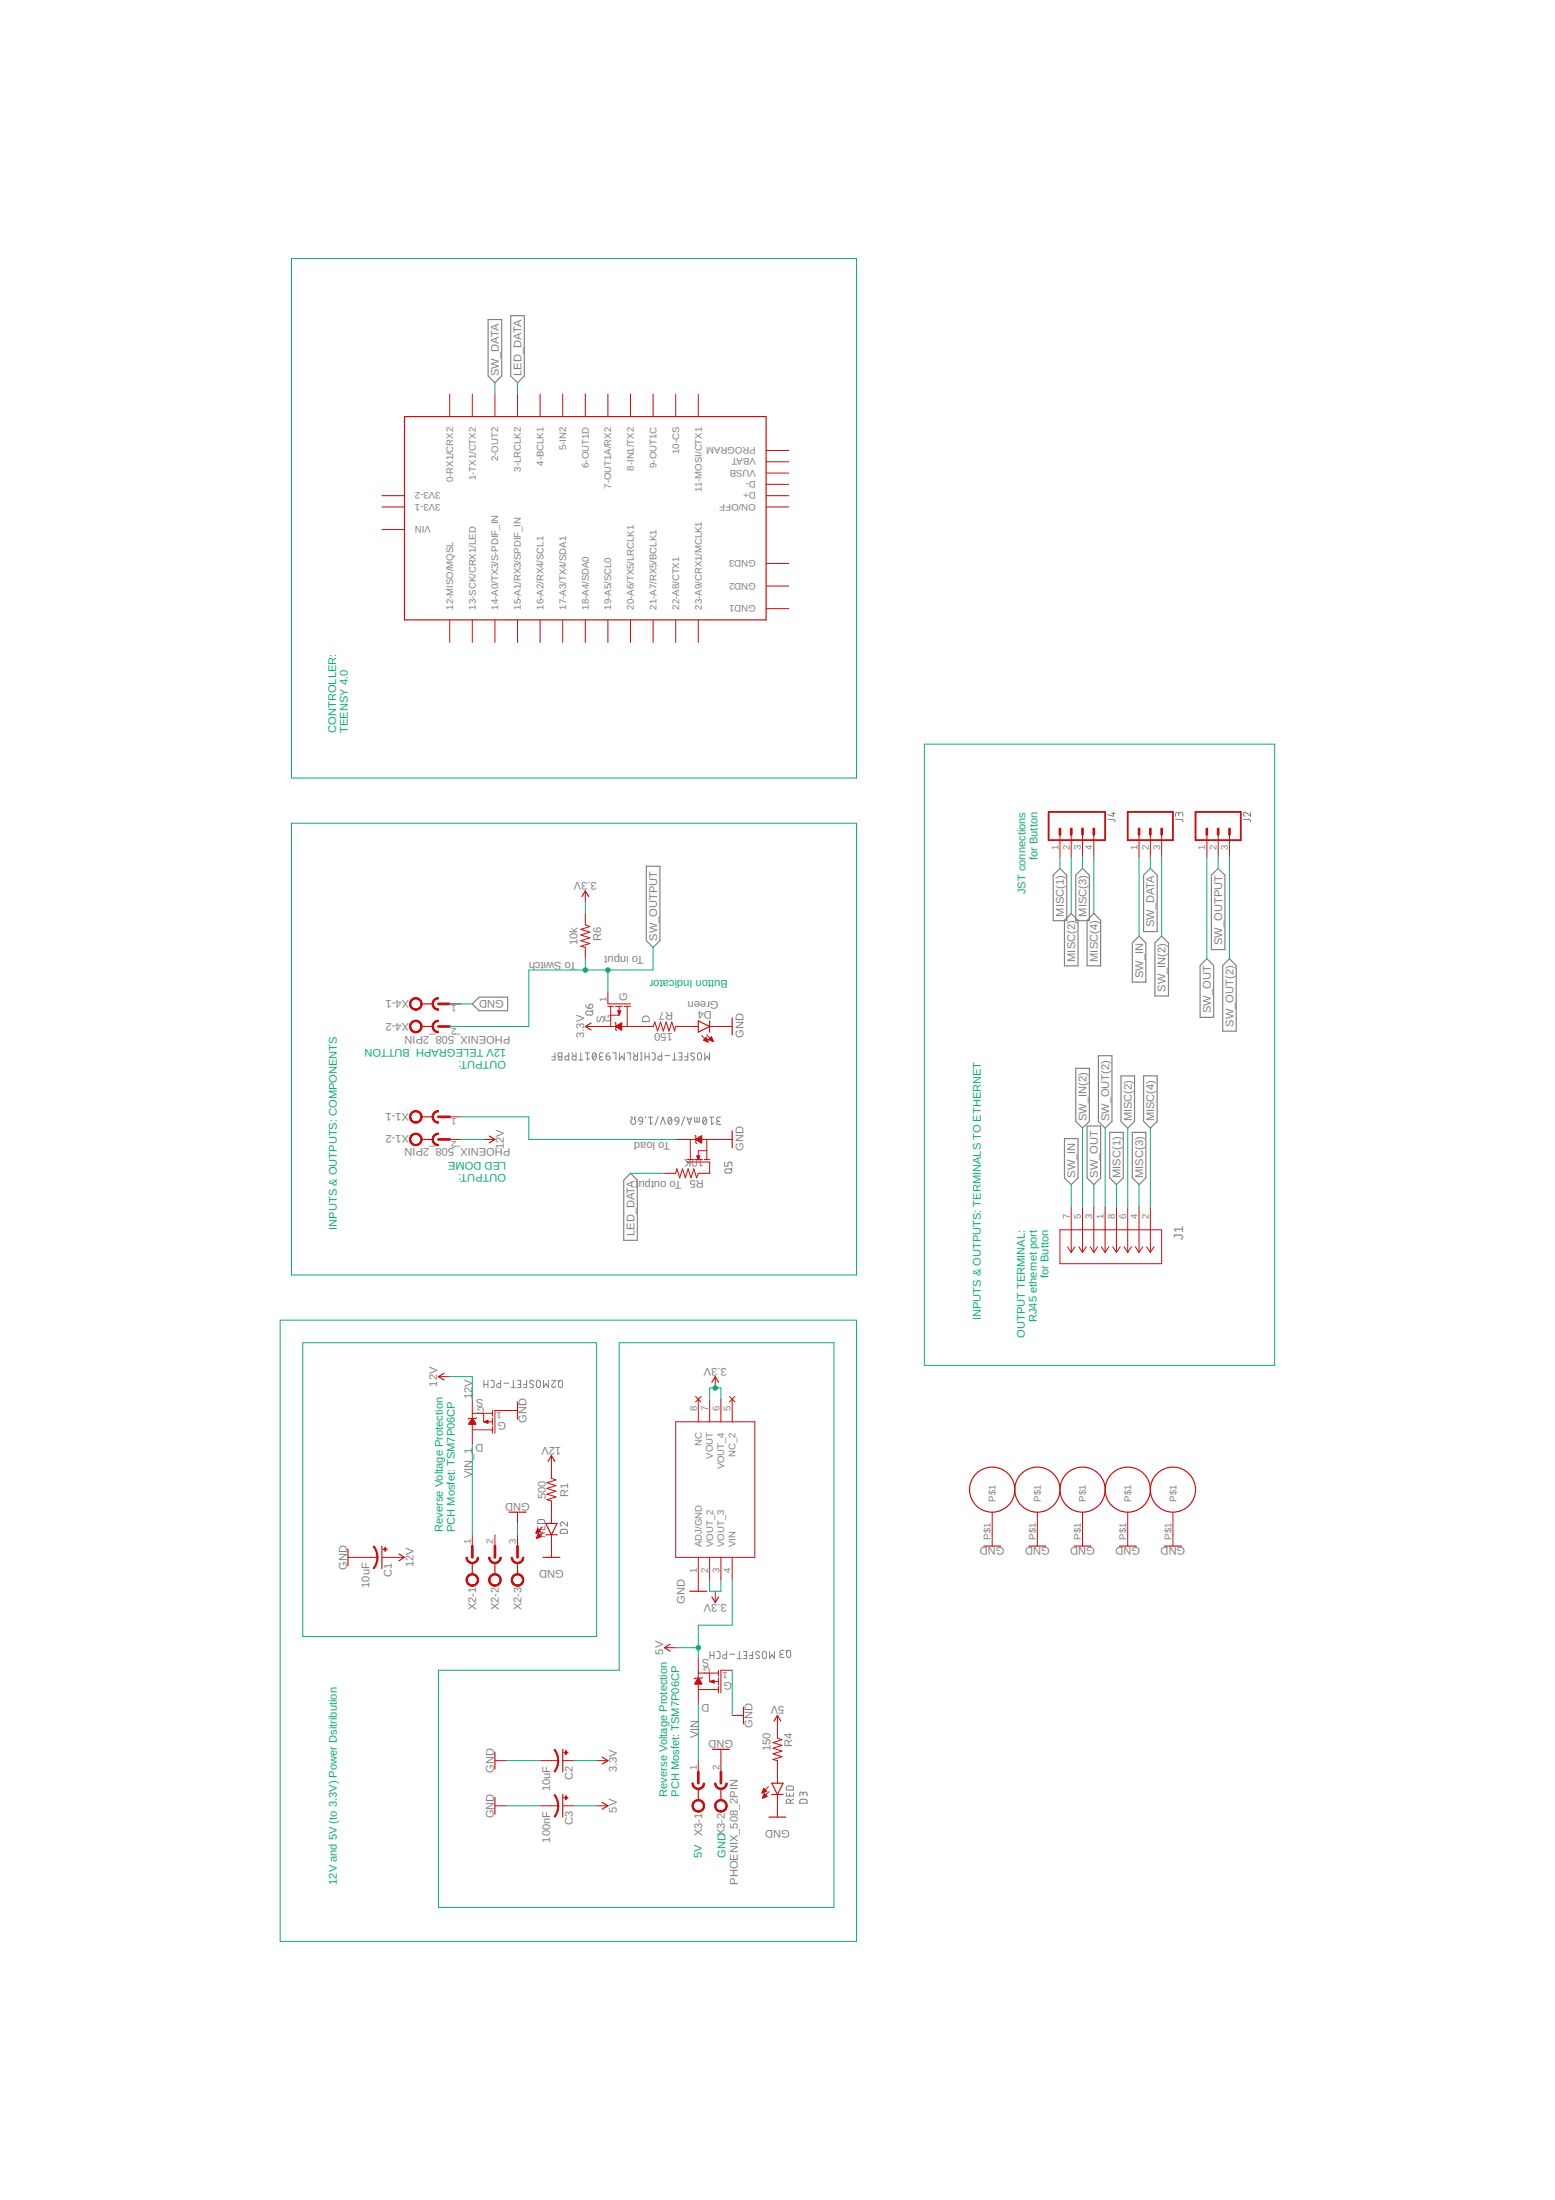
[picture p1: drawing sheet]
<svg xmlns="http://www.w3.org/2000/svg" width="594mm" height="841mm" viewBox="0 0 594 841" stroke-linecap="round" stroke-linejoin="round" font-family="sans-serif">
<g fill="none" stroke="#808080" stroke-width=".38">
<path d="M423.2 313.2l2.4 .1 .4 .9M424.8 311h1.2M425.4 310.5v1.5l-2.2-.6M449.1 313.2l2.4 .1 .4 .9M450.3 311.3a.77 .77 0 0 1 .8-.8 .77 .77 0 0 1 .8 .8v.7M450.3 311.7v-.6a.61 .61 0 0 0-.6-.6 .61 .61 0 0 0-.6 .6v.9M475 313.2l2.4 .1 .4 .9M477.8 310.5v1.5l-1.6-1.3a.76 .76 0 0 0-1.2 .3 .76 .76 0 0 0 .6 1M223.8 384.2l.4 1 .8 .2M223.9 386.8l.6-.3h1.2a.77 .77 0 0 1 .8 .8 .77 .77 0 0 1-.8 .7l-1.6-.1-.3-.4zM225.1 384.2a.79 .79 0 0 1 1.3 .1 .79 .79 0 0 1-.7 1.1h-.7zM226.5 386.2l-.6 .6"/>
<path d="M210.8 404h1.2M212 402.5v2.7h-1.2M213.3 402.8l.3-.3h1.1v2.7h-.8a.61 .61 0 0 1-.6-.6 .61 .61 0 0 1 .6-.6l-.6-.3zM213.9 404h.8M217.3 402.5v2.7h-.8a.76 .76 0 0 1-.7-.7 .76 .76 0 0 1 .7-.8h.8M218.5 402.5l.6 1.2M220.1 402.5v2.7h-.8a.76 .76 0 0 1-.8-.7 .76 .76 0 0 1 .8-.8h.8M221.1 405.2h1.6M221.9 402.5v2.7M223.6 402.5h1.5M224.4 402.5v2.7l.7-.6M226.6 402.7a.75 .75 0 0 1 .9-.1 .75 .75 0 0 1 .3 .9 1.03 1.03 0 0 1 0 1.2 1.03 1.03 0 0 1-1.1 .4 2.09 2.09 0 0 1-.1-2.4z"/>
<path d="M227.6 403.1l-1.2 1.5M230.1 404h-.6a.61 .61 0 0 0-.6 .6 .61 .61 0 0 0 .6 .6h.9M230.4 402.5h-.7a.76 .76 0 0 0-.8 .7 .76 .76 0 0 0 .8 .8M231.6 403.7h.9a.77 .77 0 0 1 .6 .9 .77 .77 0 0 1-.8 .6 .77 .77 0 0 1-.7-.7zM232.8 402.5l-.8 .2-.4 1M234.1 402.5h1.2v2.7M236.6 402.5v2.7l1-1.5 .9 1.5v-2.7M239.6 402.5h1.2v2.7M242 402.5l.6 1.2M243.5 402.5v2.7h-.7a.76 .76 0 0 1-.8-.7 .76 .76 0 0 1 .8-.8h.7M244.7 405.2h.6M244.7 402.5h.6"/>
<path d="M245 402.5v2.7M246.4 404h1.6M246.4 402.5v2.7M248 402.5v2.7M249.1 402.5h.8l.4 .6-.1 1.9-1.1 .2M252.8 402.5v2.7h-.7a.76 .76 0 0 1-.8-.7 .76 .76 0 0 1 .8-.8h.7M254.1 403.5h1.8M256.9 405.2h1.5M257.7 402.5v2.7M259.2 402.5h1.3v2.7h-1.3M259.5 404h1M261.5 404h1.3"/>
<path d="M262.8 402.5v2.7h-1.3M265.4 402.9a.75 .75 0 0 0-1.1-.5 .75 .75 0 0 0-.1 1.2l.8 .5a.69 .69 0 0 1 .1 1.1 .69 .69 0 0 1-1-.2M266.6 402.8a.75 .75 0 0 1 .9-.3 .75 .75 0 0 1 .5 .7v1.3a.76 .76 0 0 1-.8 .7 .76 .76 0 0 1-.7-.7zM269.2 402.5v2.7l1-1.5 .9 1.5v-2.7M241 427.1h.5v.8a1.05 1.05 0 0 0-.4 1.6 1.05 1.05 0 0 0 1.7 0 1.05 1.05 0 0 0-.4-1.6v-.8h.5M244.2 427.4a.76 .76 0 0 1 .8-.3 .76 .76 0 0 1 .5 .8v.7h-.9a.73 .73 0 0 1-.6-.4 .73 .73 0 0 1 .2-.8zM245.5 428.6l-.2 .8-1 .5M246.5 427.1l.2 .1zM247.7 427.1h1.6M248.5 427.1v2.8l.8-.7M251.5 426.8l-1.2 3.3M252.3 429.9l1-2.8 .9 2.8"/>
<path d="M255.5 427.3a.73 .73 0 0 1 .9-.1 .73 .73 0 0 1 .3 .9 1.18 1.18 0 0 1-.9 1.7 1.95 1.95 0 0 1-.3-2.5zM256.5 427.7l-1.2 1.5M258 427.4a.77 .77 0 0 1 .8-.3 .77 .77 0 0 1 .6 .8v.7h-1a.75 .75 0 0 1-.4-1.2zM259.4 428.6l-.3 .8-1 .5M261.6 426.8l-1.2 3.3M262.4 427.1l1 2.8 .9-2.8M262.7 427.8h1.4M265.4 427.1v1.5l.4 .3h1.4v-1.8M266.3 427.1v1.8M268.8 427.3a.74 .74 0 0 1 .9-.1 .74 .74 0 0 1 .3 .9 1.2 1.2 0 0 1-1 1.7 1.98 1.98 0 0 1-.2-2.5zM269.8 427.7l-1.2 1.5M271.1 427.1h1.5"/>
<path d="M271.9 427.1v2.8l.7-.7M275 428.6h-.6a.61 .61 0 0 0-.6 .6 .61 .61 0 0 0 .6 .7h.9M275.3 427.1h-.8a.77 .77 0 0 0-.7 .8 .77 .77 0 0 0 .7 .7M276.9 444.3v1.5h1.2v-.9a.78 .78 0 0 1 .7-.6 .78 .78 0 0 1 .8 .6v.9M277 447.2l.6-.3h1.2a.77 .77 0 0 1 .8 .7 .77 .77 0 0 1-.8 .8l-1.6-.1-.3-.4zM279.6 446.6l-.6 .6M184.9 529.2h1.5M184.9 527.7v2.8M186.4 527.7v2.8M187.5 527.7l1 .1 .2 .5-.1 1.9-1.1 .3M191.3 527.7v2.8h-.8a.77 .77 0 0 1-.8-.8 .77 .77 0 0 1 .8-.8h.8M192.5 528.8h1.9"/>
<path d="M195.3 530.5h1.6M196.1 527.7v2.8M197.7 527.7h1.2v2.8h-1.2M198 529.2h.9M200 529.2h1.2M201.2 527.7v2.8h-1.2M203.9 528.1a.75 .75 0 0 0-1.1-.4 .75 .75 0 0 0-.2 1.1l.9 .5a.7 .7 0 0 1 .1 1.1 .7 .7 0 0 1-1.1-.2M205 528a.77 .77 0 0 1 .9-.3 .77 .77 0 0 1 .5 .7v1.3a.76 .76 0 0 1-.7 .8 .76 .76 0 0 1-.8-.8zM207.7 527.7v2.8l.9-1.6 .9 1.6v-2.8M210.8 527.7h1.5l-1.3 1.5a.75 .75 0 0 0 .3 1.2 .75 .75 0 0 0 1-.6M213.1 527.7l.6 .6M213.6 528a.76 .76 0 0 1 .8-.3 .76 .76 0 0 1 .5 .7v1.3a.76 .76 0 0 1-.7 .8 .76 .76 0 0 1-.8-.8z"/>
<path d="M205.4 583.5v1.2h2.8v-1.2M205.5 581.2l.7-.3h1.4l.5 .5 .1 1h-2.8zM206.6 583.8v.9M206.9 587.4v-.7a.76 .76 0 0 0-.7-.8 .76 .76 0 0 0-.8 .8v.7h2.8M208.2 585.9l-1.3 .6M214.2 584.9l.4-.3h1.7l.4 .6 .1 .9h-2.8zM216.8 581.9v1.5l-1.5-1.3a.76 .76 0 0 0-1.2 .2 .76 .76 0 0 0 .6 1.1M271.2 632.8h1.6M271.2 631.3v2.8M272.8 631.3v2.8M273.9 631.3h.8l.4 .6v1.7l-.4 .4-.8 .1M277.6 631.3v2.8h-.8a.76 .76 0 0 1-.7-.8 .76 .76 0 0 1 .7-.8h.8"/>
<path d="M278.9 632.4h1.8M281.7 634.1h1.5M282.4 631.3v2.8M284 631.3h1.3v2.8h-1.3M284.3 632.8h1M286.3 632.8h1.2M287.5 631.3v2.8h-1.2M290.2 631.7a.75 .75 0 0 0-1.1-.4 .75 .75 0 0 0-.1 1.2l.8 .4a.69 .69 0 0 1 .1 1.1 .69 .69 0 0 1-1.1-.2M291.4 631.6a.78 .78 0 0 1 .9-.2 .78 .78 0 0 1 .5 .7v1.2a.77 .77 0 0 1-.8 .8 .77 .77 0 0 1-.7-.8zM294 631.3v2.8l.9-1.6 1 1.6v-2.8M299.1 632.4h-.6a.61 .61 0 0 0-.6 .6 .61 .61 0 0 0 .6 .6h1M299.5 630.9h-.8a.77 .77 0 0 0-.8 .7 .77 .77 0 0 0 .8 .8"/>
<path d="M300.2 630.9l.6 .6M300.8 631l.5-.1 .6 .3 .2 1.7a.77 .77 0 0 1-.8 .7 .77 .77 0 0 1-.8-.7l.1-1.5zM300.4 685.4v1.2h2.7v-1.2M300.5 683.1l.6-.3h1.5l.5 .5v1h-2.7zM301.6 685.7v.9M301.9 689.3v-.7a.77 .77 0 0 0-.8-.8 .77 .77 0 0 0-.7 .8v.7h2.7M303.1 687.8l-1.2 .6M305.7 688.1l.6-.3 1.7 .2 .3 1.3h-2.7zM306.8 685.8a.77 .77 0 0 1 .8-.7 .77 .77 0 0 1 .7 .7v.8M306.8 686.3v-.6a.61 .61 0 0 0-.6-.6 .61 .61 0 0 0-.6 .6v.9"/>
</g>
<g fill="none" stroke="#808080" stroke-width=".44">
<path d="M186.5 122.2h5.2v21.5l-2.6 2.6-2.6-2.6zM195.1 120.7h5.2v23l-2.6 2.6-2.6-2.6zM246.9 331.2h5.2v28.4l-2.6 2.6-2.6-2.6zM404.9 332l2.6 2.6v17.4h-5.1v-17.4zM413.6 332l2.6 2.6v17.4h-5.2v-17.4zM439.5 332l2.6 2.6v21.5h-5.2v-21.5zM465.4 332l2.6 2.6v28.4h-5.2v-28.4zM409.3 349.2l2.6 2.6v17.4h-5.2v-17.4zM417.9 349.2l2.6 2.6v17.4h-5.2v-17.4zM435.2 357.9l2.6 2.6v15h-5.2v-15zM443.8 357.9l2.6 2.6v20.2h-5.2v-20.2zM461.1 366.5l2.6 2.6v19.8h-5.2v-19.8z"/>
<path d="M469.7 366.5l2.6 2.6v25.1h-5.2v-25.1zM180.4 383.8l2.6-2.6h11v5.2h-11zM411 408.4h5.2v20.3l-2.6 2.6-2.6-2.6zM419.6 403.6h5.2v25.1l-2.6 2.6-2.6-2.6zM428.3 411.3h5.2v17.4l-2.7 2.6-2.5-2.6zM436.9 411.3h5.2v17.4l-2.6 2.6-2.6-2.6zM406.7 435.3h5.2v15l-2.6 2.6-2.6-2.6zM415.3 430.5h5.2v19.8l-2.6 2.6-2.6-2.6zM423.9 432.9h5.2v17.4l-2.6 2.6-2.6-2.6zM432.6 432.9h5.2v17.4l-2.6 2.6-2.6-2.6zM240.9 448.5l2.6 2.6v23.1h-5.2v-23.1z"/>
</g>
<g fill="none" stroke="#c90d0c" stroke-width=".38">
<path d="M171.8 150.6v8.7M180.4 150.6v8.7M189.1 150.6v8.7M197.7 150.6v8.7M206.4 150.6v8.7M215 150.6v8.7M223.6 150.6v8.7M232.2 150.6v8.7M240.9 150.6v8.7M249.5 150.6v8.7M258.1 150.6v8.7M266.8 150.6v8.7"/>
<path d="M292.7 172.2h8.6M292.7 176.5h8.6M145.9 193.8h8.6M145.9 189.5h8.6M292.7 193.8h8.6M292.7 189.5h8.6M292.7 185.2h8.6M292.7 180.8h8.6M145.9 202.4h8.6M292.7 215.4h8.6M171.8 237v8.6M180.4 237v8.6"/>
<path d="M189.1 237v8.6M197.7 237v8.6M206.4 237v8.6M215 237v8.6M223.6 237v8.6M232.2 237v8.6M240.9 237v8.6M249.5 237v8.6M258.1 237v8.6M266.8 237v8.6M292.7 232.7h8.6M292.7 224h8.6"/>
<path d="M404.9 319v8.7M409.3 319v8.7M413.6 319v8.7M417.9 319v8.7M435.2 319v8.7M439.5 319v8.7M443.8 319v8.7M461.1 319v8.7M465.4 319v8.7M469.7 319v8.7M223.6 340.6v4.3M223.6 349.2v4.3l1.7 .7-3.4 1.1 3.4 1.1-3.4 1 3.4 1.1-3.4 1.1 3.4 1.1-3.4 1.1 1.7 .4v4.3"/>
<path d="M232.2 379.5v4.3h8.7M171.8 383.8h4.3M171.8 392.4h4.3M223.6 392.4h11.6M232.2 384.7h2.2M233.3 384.7v7.7M235 390.8l.3 .3v2.6l.3 .3M235.1 384.7h2.6M236.6 384.7v3.4h-3.3M237.6 392.4h11.9l.7-1.7 1 3.4 1.1-3.4 1.1 3.4 1.1-3.4 1.1 3.4 1-3.4 1.1 3.4 .4-1.7h8.7M238.4 384.7h2.5M239.6 384.7v7.7"/>
<path d="M268.1 395.9l2.4 2.4M270 395.6l2.4 2.4M271.1 392.4h8.6M171.8 435.6h4.3M171.8 427h4.3M184.8 435.6h4.3M258.1 435.6h7.7M263.7 435.6v7.7M265.5 434l.3 .3v2.6l.3 .3M268 435.6h11.7M270 439.9h-3.2v2.1M270 435.6v7.7"/>
<path d="M262.5 444.2h8.6v4.3h-4.3l-.7 1.8-1-3.5-1.1 3.5-1.1-3.5-1.1 3.5-1-3.5-1.1 3.5-1.1-3.5-.5 1.7h-4.3M262.5 443.3h2.4M265.6 443.3h2.6M269 443.3h2.1M404.9 470.1h38.9v13h-38.9zM407.8 476.6l1.5 2.2M409.3 461.5v17.3M410.7 476.6l-1.4 2.2M412.1 476.6l1.5 2.2M413.6 461.5v17.3M415 476.6l-1.4 2.2M416.5 476.6l1.4 2.2"/>
<path d="M417.9 461.5v17.3M419.3 476.6l-1.4 2.2M420.8 476.6l1.4 2.2M422.2 461.5v17.3M423.7 476.6l-1.5 2.2M425.1 476.6l1.4 2.2M426.5 461.5v17.3M428 476.6l-1.5 2.2M429.4 476.6l1.4 2.2M430.8 461.5v17.3M432.3 476.6l-1.5 2.2M433.7 476.6l1.5 2.2"/>
<path d="M435.2 461.5v17.3M436.6 476.6l-1.4 2.2M438 476.6l1.5 2.2M439.5 461.5v17.3M440.9 476.6l-1.4 2.2M167.5 526.3h4.3M180.4 534.9v7.3M188.1 539.2v2.1M197.7 539.2h-8.6v8.7M265.7 533.9l2.1 2M266.8 534.9v8.6M267.8 533.9l-2.1 2"/>
<path d="M271.1 534.9v8.6M273.3 526.3v4.3M275.4 534.9v8.6M278.7 533.9l2.1 2M279.7 534.9v8.6M280.8 533.9l-2.1 2M180.4 544.5v7.7M180.4 540.3h7.7M180.4 546.6h7.7M182 541.9l-.3 .3h-2.5l-.4 .3M184.8 540.3v3.2h3.3M188.1 542.1v2.6"/>
<path d="M188.1 545.4v2.5M210.7 556.5v8.6l1.7 .7-3.5 1 3.5 1.1-3.5 1.1 3.5 1.1-3.5 1.1 3.5 1-3.5 1.1 1.8 .5v8.6M258.1 543.5h30.3v51.9h-30.3zM197.7 578.1v4.3M379.1 578.1v12.9M396.3 578.1v12.9M413.6 578.1v12.9M430.8 578.1v12.9M448.1 578.1v12.9M132.9 595.4h11.3M145.9 595.4h8.6M180.4 586.7v4.3"/>
<path d="M189.1 586.7v4.3M197.7 586.7v4.3M207.2 583.7l-2.4 2.4M207.4 585.6l-2.4 2.4M210.7 586.7v8.7M266.8 595.4v12.9M271.1 595.4v8.6M275.4 595.4v8.6M279.7 595.4v8.6M273.3 608.3v4.3M253.8 629.9h4.3M266.8 634.2v7.3"/>
<path d="M266.8 639.6h7.7M271.1 639.6v3.2h3.4M274.5 638.5v2.1M279.7 638.5h-4.3v8.6M266.8 643.8v7.7M266.8 645.9h7.7M268.4 641.2l-.3 .3h-2.6l-.3 .4M274.5 641.4v2.6M274.5 644.7v2.4M279.7 655.8h4.4M297 655.8v8.6l1.7 .7-3.4 1.1 3.4 1-3.4 1.1 3.4 1.1-3.4 1.1 3.4 1.1-3.4 1 1.7 .5v8.6M189.1 673.1h4.3"/>
<path d="M206.4 673.1h6.9M213.3 673.1h.1M215 673.1h4.3M227.9 673.1h4.3M266.8 673.1v4.3M275.4 668.7v8.7M189.1 690.3h4.3M206.4 690.3h6.9M213.3 690.3v.1M215 690.3h4.3M227.9 690.3h4.3M293.6 683l-2.4 2.4"/>
<path d="M293.8 684.9l-2.4 2.4M297 686v8.6"/>
</g>
<g fill="none" stroke="#c90d0c" stroke-width=".44">
<path d="M154.5 159.3h138.2v77.7h-138.2zM222.3 342.8l1.3-2.2 1.3 2.2M161 383.8h4.3M161 392.4h4.3M225.8 391.1l-2.2 1.3 2.2 1.3M266.8 390.2l4.3 2.2-4.3 2.2zM271.1 390.2v4.4M279.7 389.2v6.4M161 427h4.3M161 435.6h4.3M186.9 434.3l2.2 1.3-2.2 1.3M279.7 432.4v6.4"/>
<path d="M169.7 525l-2.2 1.3 2.2 1.3M197.7 536v6.5M272 528.4l1.3-2.1 1.3 2.1M209.4 558.7l1.3-2.2 1.3 2.2M194.5 578.1h6.5M132.9 592.1v6.5M145.9 591v8.7M152.4 594l2.1 1.4-2.1 1.2M180.4 597.5v4.3M189.1 597.5v4.3M197.7 597.5v4.3M207.4 595.4h6.5"/>
<path d="M208.5 582.4h4.3l-2.1 4.3zM208.5 586.7h4.3M375.8 591h6.5M393.1 591h6.4M410.3 591h6.5M427.6 591h6.5M444.9 591h6.5M263.5 608.3h6.5M272 610.5l1.3 2.1 1.3-2.1M256 628.6l-2.2 1.3 2.2 1.3M284.1 652.5v6.5M295.7 657.9l1.3-2.1 1.3 2.1"/>
<path d="M189.1 669.8v6.5M215 668.7v8.7M230.1 671.8l2.1 1.3-2.1 1.3M272.2 668.7h6.5M189.1 687.1v6.5M215 686v8.6M230.1 689l2.1 1.3-2.1 1.3M266.8 683.9v4.3M275.4 683.9v4.3M293.8 694.6h6.4M294.9 681.7h4.3l-2.2 4.3zM294.9 686h4.3"/>
<circle cx="379.1" cy="569.5" r="8.6"/>
<circle cx="396.3" cy="569.5" r="8.6"/>
<circle cx="413.6" cy="569.5" r="8.6"/>
<circle cx="430.9" cy="569.5" r="8.6"/>
<circle cx="448.1" cy="569.5" r="8.6"/>
</g>
<g fill="#c90d0c" stroke="#c90d0c" stroke-width=".38">
<path d="M265.6 435.6l2.5-1.4-.1 2.8z" fill-rule="evenodd"/>
<path d="M266.2 441.9h1.2l-.5 1.5z" fill-rule="evenodd"/>
<path d="M235 392.4l2.6-1.4-.2 2.9z" fill-rule="evenodd"/>
<path d="M236 386.4h1.2l-.5 1.5z" fill-rule="evenodd"/>
<path d="M269.9 396.5l.6 1.9-1.8-.8z" fill-rule="evenodd"/>
<path d="M271.8 396.3l.6 1.9-1.7-.8z" fill-rule="evenodd"/>
<path d="M205.4 584.3l1.2 1.2-1.8 .7z" fill-rule="evenodd"/>
<path d="M205.7 586.3l1.1 1.1-1.8 .8z" fill-rule="evenodd"/>
<path d="M180.4 542l1.5 2.4-2.8 .1z" fill-rule="evenodd"/>
<path d="M184.9 543.4l1.6-.5v1.2z" fill-rule="evenodd"/>
<path d="M144 595.4h.4a7 7 0 0 1-1.5 4.3l-.3-.3 1-1.9z" fill-rule="evenodd"/>
<path d="M142.6 591.3l.3-.3a7.1 7.1 0 0 1 1.5 4.4h-.4l-.4-2.2z" fill-rule="evenodd"/>
<path d="M178.8 602.3a2.38 2.38 0 0 1 3.8 .8 2.38 2.38 0 0 1-2.2 3.3v-.5a1.94 1.94 0 0 1-1.6-2.9 1.94 1.94 0 0 1 3.3-.1 1.94 1.94 0 0 1-1.3 3h-.4v.5a2.38 2.38 0 0 1-2.2-1.5 2.38 2.38 0 0 1 .6-2.6z" fill-rule="evenodd"/>
<path d="M178.8 602.3a2.38 2.38 0 0 1 3.8 .8 2.38 2.38 0 0 1-2.2 3.3v-.5a1.94 1.94 0 0 1-1.6-2.9 1.94 1.94 0 0 1 3.3-.1 1.94 1.94 0 0 1-1.3 3h-.4v.5a2.38 2.38 0 0 1-2.2-1.5 2.38 2.38 0 0 1 .6-2.6z" fill-rule="evenodd"/>
<path d="M180.4 597.3a1.92 1.92 0 0 0 2-1.9h.4a2.38 2.38 0 0 1-2.4 2.3z" fill-rule="evenodd"/>
<path d="M178.1 595.4h.4a1.92 1.92 0 0 0 1.9 1.9v.4a2.35 2.35 0 0 1-2.3-2.3z" fill-rule="evenodd"/>
<path d="M178.1 595.4h.4a1.95 1.95 0 0 0 1.9 1.9 1.95 1.95 0 0 0 2-1.9h.4a2.37 2.37 0 0 1-2.4 2.3 2.37 2.37 0 0 1-2.3-2.3z" fill-rule="evenodd"/>
<path d="M187.4 602.3a2.38 2.38 0 0 1 3.9 .8 2.38 2.38 0 0 1-2.2 3.3v-.5a1.94 1.94 0 0 1-1.6-2.9 1.94 1.94 0 0 1 3.3-.1 1.94 1.94 0 0 1-1.3 3h-.4v.5a2.38 2.38 0 0 1-2.2-1.5 2.38 2.38 0 0 1 .5-2.6z" fill-rule="evenodd"/>
<path d="M187.4 602.3a2.38 2.38 0 0 1 3.9 .8 2.38 2.38 0 0 1-2.2 3.3v-.5a1.94 1.94 0 0 1-1.6-2.9 1.94 1.94 0 0 1 3.3-.1 1.94 1.94 0 0 1-1.3 3h-.4v.5a2.38 2.38 0 0 1-2.2-1.5 2.38 2.38 0 0 1 .5-2.6z" fill-rule="evenodd"/>
<path d="M189.1 597.3a1.92 1.92 0 0 0 1.9-1.9h.5a2.38 2.38 0 0 1-2.4 2.3z" fill-rule="evenodd"/>
<path d="M186.7 595.4h.4a1.92 1.92 0 0 0 2 1.9v.4a2.35 2.35 0 0 1-2.4-2.3z" fill-rule="evenodd"/>
<path d="M186.7 595.4h.4a1.95 1.95 0 0 0 2 1.9 1.95 1.95 0 0 0 1.9-1.9h.5a2.37 2.37 0 0 1-2.4 2.3 2.37 2.37 0 0 1-2.4-2.3z" fill-rule="evenodd"/>
<path d="M196 602.3a2.38 2.38 0 0 1 3.9 .8 2.38 2.38 0 0 1-2.2 3.3v-.5a1.94 1.94 0 0 1-1.6-2.9 1.94 1.94 0 0 1 3.3-.1 1.94 1.94 0 0 1-1.3 3h-.4v.5a2.38 2.38 0 0 1-2.2-1.5 2.38 2.38 0 0 1 .5-2.6z" fill-rule="evenodd"/>
<path d="M196 602.3a2.38 2.38 0 0 1 3.9 .8 2.38 2.38 0 0 1-2.2 3.3v-.5a1.94 1.94 0 0 1-1.6-2.9 1.94 1.94 0 0 1 3.3-.1 1.94 1.94 0 0 1-1.3 3h-.4v.5a2.38 2.38 0 0 1-2.2-1.5 2.38 2.38 0 0 1 .5-2.6z" fill-rule="evenodd"/>
<path d="M197.7 597.3a1.88 1.88 0 0 0 1.9-1.9h.5a2.38 2.38 0 0 1-2.4 2.3z" fill-rule="evenodd"/>
<path d="M195.3 595.4h.5a1.92 1.92 0 0 0 1.9 1.9v.4a2.38 2.38 0 0 1-2.4-2.3z" fill-rule="evenodd"/>
<path d="M195.3 595.4h.5a1.94 1.94 0 0 0 1.9 1.9 1.94 1.94 0 0 0 1.9-1.9h.5a2.38 2.38 0 0 1-2.4 2.3 2.38 2.38 0 0 1-2.4-2.3z" fill-rule="evenodd"/>
<path d="M291.8 683.6l1.1 1.2-1.7 .7z" fill-rule="evenodd"/>
<path d="M292 685.6l1.1 1.1-1.7 .8z" fill-rule="evenodd"/>
<path d="M265.1 688.7a2.37 2.37 0 0 1 3.9 .7 2.37 2.37 0 0 1-2.2 3.3v-.4a1.94 1.94 0 0 1-1.8-2.8 1.94 1.94 0 0 1 3.3-.4 1.94 1.94 0 0 1-1.1 3.1l-.4 .1v.4a2.37 2.37 0 0 1-2.2-1.5 2.37 2.37 0 0 1 .5-2.5z" fill-rule="evenodd"/>
<path d="M265.1 688.7a2.37 2.37 0 0 1 3.9 .7 2.37 2.37 0 0 1-2.2 3.3v-.4a1.94 1.94 0 0 1-1.8-2.8 1.94 1.94 0 0 1 3.3-.4 1.94 1.94 0 0 1-1.1 3.1l-.4 .1v.4a2.37 2.37 0 0 1-2.2-1.5 2.37 2.37 0 0 1 .5-2.5z" fill-rule="evenodd"/>
<path d="M266.8 683.6a1.95 1.95 0 0 0 1.9-1.9h.5a2.35 2.35 0 0 1-2.4 2.4z" fill-rule="evenodd"/>
<path d="M264.4 681.7h.4a1.95 1.95 0 0 0 2 1.9v.5a2.38 2.38 0 0 1-2.4-2.4z" fill-rule="evenodd"/>
<path d="M264.4 681.7h.4a1.95 1.95 0 0 0 2 1.9 1.95 1.95 0 0 0 1.9-1.9h.5a2.37 2.37 0 0 1-2.4 2.4 2.37 2.37 0 0 1-2.4-2.4z" fill-rule="evenodd"/>
<path d="M273.7 688.7a2.37 2.37 0 0 1 3.9 .7 2.37 2.37 0 0 1-2.2 3.3v-.4a1.94 1.94 0 0 1-1.8-2.8 1.94 1.94 0 0 1 3.3-.4 1.94 1.94 0 0 1-1.1 3.1l-.4 .1v.4a2.37 2.37 0 0 1-2.2-1.5 2.37 2.37 0 0 1 .5-2.5z" fill-rule="evenodd"/>
<path d="M273.7 688.7a2.37 2.37 0 0 1 3.9 .7 2.37 2.37 0 0 1-2.2 3.3v-.4a1.94 1.94 0 0 1-1.8-2.8 1.94 1.94 0 0 1 3.3-.4 1.94 1.94 0 0 1-1.1 3.1l-.4 .1v.4a2.37 2.37 0 0 1-2.2-1.5 2.37 2.37 0 0 1 .5-2.5z" fill-rule="evenodd"/>
<path d="M275.4 683.6a1.95 1.95 0 0 0 2-1.9h.4a2.35 2.35 0 0 1-2.4 2.4z" fill-rule="evenodd"/>
<path d="M273 681.7h.5a1.95 1.95 0 0 0 1.9 1.9v.5a2.38 2.38 0 0 1-2.4-2.4z" fill-rule="evenodd"/>
<path d="M273 681.7h.5a1.95 1.95 0 0 0 1.9 1.9 1.95 1.95 0 0 0 2-1.9h.4a2.37 2.37 0 0 1-2.4 2.4 2.37 2.37 0 0 1-2.4-2.4z" fill-rule="evenodd"/>
<path d="M213.1 690.3h.4a6.8 6.8 0 0 1-1.5 4.4l-.3-.3 1-1.9z" fill-rule="evenodd"/>
<path d="M211.7 686.3l.3-.3a6.8 6.8 0 0 1 1.5 4.3h-.5l-.3-2.1z" fill-rule="evenodd"/>
<path d="M213.1 673.1h.4a6.9 6.9 0 0 1-1.5 4.3l-.3-.2 1-2z" fill-rule="evenodd"/>
<path d="M211.7 669l.3-.3a6.8 6.8 0 0 1 1.5 4.4h-.5l-.3-2.2z" fill-rule="evenodd"/>
<path d="M266.8 641.3l1.4 2.4-2.8 .1z" fill-rule="evenodd"/>
<path d="M271.3 642.7l1.5-.5v1.3z" fill-rule="evenodd"/>
<path d="M157.2 425.3a2.37 2.37 0 0 1 3.9 .7 2.37 2.37 0 0 1-2.2 3.3v-.4a1.94 1.94 0 0 1-1.8-2.8 1.94 1.94 0 0 1 3.3-.3 1.94 1.94 0 0 1-1.2 3.1h-.3v.4a2.36 2.36 0 0 1-2.2-1.4 2.36 2.36 0 0 1 .5-2.6z" fill-rule="evenodd"/>
<path d="M157.2 425.3a2.37 2.37 0 0 1 3.9 .7 2.37 2.37 0 0 1-2.2 3.3v-.4a1.94 1.94 0 0 1-1.8-2.8 1.94 1.94 0 0 1 3.3-.3 1.94 1.94 0 0 1-1.2 3.1h-.3v.4a2.36 2.36 0 0 1-2.2-1.4 2.36 2.36 0 0 1 .5-2.6z" fill-rule="evenodd"/>
<path d="M165.1 427h.4a1.95 1.95 0 0 0 2 1.9v.4a2.31 2.31 0 0 1-2.4-2.3z" fill-rule="evenodd"/>
<path d="M165.8 425.3l1.1-.7h.6v.4a1.95 1.95 0 0 0-2 2l-.4-.3z" fill-rule="evenodd"/>
<path d="M165.8 425.3l1.1-.7h.6v.4a1.95 1.95 0 0 0-2 2 1.95 1.95 0 0 0 2 1.9v.4a2.37 2.37 0 0 1-2.2-1.4 2.37 2.37 0 0 1 .5-2.6z" fill-rule="evenodd"/>
<path d="M157.2 433.9a2.37 2.37 0 0 1 3.9 .8 2.37 2.37 0 0 1-2.2 3.3v-.5a1.94 1.94 0 0 1-1.8-2.7 1.94 1.94 0 0 1 3.3-.4 1.94 1.94 0 0 1-1.2 3.1h-.3v.5a2.36 2.36 0 0 1-2.2-1.5 2.36 2.36 0 0 1 .5-2.6z" fill-rule="evenodd"/>
<path d="M157.2 433.9a2.37 2.37 0 0 1 3.9 .8 2.37 2.37 0 0 1-2.2 3.3v-.5a1.94 1.94 0 0 1-1.8-2.7 1.94 1.94 0 0 1 3.3-.4 1.94 1.94 0 0 1-1.2 3.1h-.3v.5a2.36 2.36 0 0 1-2.2-1.5 2.36 2.36 0 0 1 .5-2.6z" fill-rule="evenodd"/>
<path d="M165.1 435.6h.4a1.95 1.95 0 0 0 2 1.9v.5a2.31 2.31 0 0 1-2.4-2.4z" fill-rule="evenodd"/>
<path d="M165.8 433.9l1.1-.6 .6-.1v.4a1.95 1.95 0 0 0-2 2l-.4-.2z" fill-rule="evenodd"/>
<path d="M165.8 433.9l1.1-.6 .6-.1v.4a1.95 1.95 0 0 0-2 2 1.95 1.95 0 0 0 2 1.9v.5a2.37 2.37 0 0 1-2.2-1.5 2.37 2.37 0 0 1 .5-2.6z" fill-rule="evenodd"/>
<path d="M157.2 382.1a2.38 2.38 0 0 1 3.9 .8 2.38 2.38 0 0 1-2.2 3.3v-.5a1.94 1.94 0 0 1-1.8-2.8 1.94 1.94 0 0 1 3.3-.3 1.94 1.94 0 0 1-1.2 3.1h-.3v.5a2.38 2.38 0 0 1-2.2-1.5 2.38 2.38 0 0 1 .5-2.6z" fill-rule="evenodd"/>
<path d="M157.2 382.1a2.38 2.38 0 0 1 3.9 .8 2.38 2.38 0 0 1-2.2 3.3v-.5a1.94 1.94 0 0 1-1.8-2.8 1.94 1.94 0 0 1 3.3-.3 1.94 1.94 0 0 1-1.2 3.1h-.3v.5a2.38 2.38 0 0 1-2.2-1.5 2.38 2.38 0 0 1 .5-2.6z" fill-rule="evenodd"/>
<path d="M165.1 383.8h.4a1.95 1.95 0 0 0 2 1.9v.5a2.35 2.35 0 0 1-2.4-2.4z" fill-rule="evenodd"/>
<path d="M165.8 382.1l1.5-.7h.2v.4a1.92 1.92 0 0 0-2 2h-.4l.1-.6z" fill-rule="evenodd"/>
<path d="M165.8 382.1l1.5-.7h.2v.4a1.94 1.94 0 0 0-2 2 1.94 1.94 0 0 0 2 1.9v.5a2.39 2.39 0 0 1-2.2-1.5 2.39 2.39 0 0 1 .5-2.6z" fill-rule="evenodd"/>
<path d="M157.2 390.7a2.38 2.38 0 0 1 3.9 .8 2.38 2.38 0 0 1-2.2 3.3v-.4a1.94 1.94 0 0 1-1.8-2.8 1.94 1.94 0 0 1 3.3-.4 1.94 1.94 0 0 1-1.2 3.1l-.3 .1v.4a2.38 2.38 0 0 1-2.2-1.5 2.38 2.38 0 0 1 .5-2.6z" fill-rule="evenodd"/>
<path d="M157.2 390.7a2.38 2.38 0 0 1 3.9 .8 2.38 2.38 0 0 1-2.2 3.3v-.4a1.94 1.94 0 0 1-1.8-2.8 1.94 1.94 0 0 1 3.3-.4 1.94 1.94 0 0 1-1.2 3.1l-.3 .1v.4a2.38 2.38 0 0 1-2.2-1.5 2.38 2.38 0 0 1 .5-2.6z" fill-rule="evenodd"/>
<path d="M165.1 392.4h.4a1.95 1.95 0 0 0 2 2v.4a2.35 2.35 0 0 1-2.4-2.4z" fill-rule="evenodd"/>
<path d="M165.8 390.7l1.5-.7h.2v.5a1.92 1.92 0 0 0-2 1.9h-.4l.1-.6z" fill-rule="evenodd"/>
<path d="M165.8 390.7l1.5-.7h.2v.5a1.94 1.94 0 0 0-2 1.9 1.94 1.94 0 0 0 2 2v.4a2.39 2.39 0 0 1-2.2-1.5 2.39 2.39 0 0 1 .5-2.6z" fill-rule="evenodd"/>
</g>
<path d="M400.6 310.4h21.6v10.8h-21.6zM430.8 310.4h17.3v10.8h-17.3zM456.8 310.4h17.2v10.8h-17.2z" fill="none" stroke="#c90d0c" stroke-width=".7"/>
<g fill="none" stroke="#c90d0c" stroke-width="1">
<path d="M404.9 316.9v2.1M409.3 316.9v2.1M413.6 316.9v2.1M417.9 316.9v2.1M435.2 316.9v2.1M439.5 316.9v2.1M443.8 316.9v2.1M461.1 316.9v2.1M465.4 316.9v2.1M469.7 316.9v2.1M167.5 383.8h4.3M167.5 392.4h4.3"/>
<path d="M167.5 427h4.3M167.5 435.6h4.3M180.4 591v4.4M189.1 591v4.4M197.7 591v4.4M266.8 677.4v4.3M275.4 677.4v4.3"/>
</g>
<g fill="#c90d0c" stroke="#c90d0c" stroke-width=".38">
<path d="M147 591.5h.3v1.5h-.3z"/>
<path d="M146.4 592.2h1.5v.2h-1.5z"/>
<path d="M216.1 686.5h.2v1.5h-.2z"/>
<path d="M215.5 687.2h1.5v.2h-1.5z"/>
<path d="M216.1 669.2h.2v1.6h-.2z"/>
<path d="M215.5 669.9h1.5v.2h-1.5z"/>
</g>
<g fill="none" stroke="#0dab76" stroke-width=".38">
<path d="M111.4 98.8h215.8v198.6h-215.8zM189.1 146.3v4.3M197.7 146.3v4.3M353.1 284.5h133.9v237.4h-133.9zM111.4 314.7h215.8v172.7h-215.8zM404.9 327.7v4.3M409.3 327.7v21.5M413.6 327.7v4.3M417.9 327.7v21.5M435.2 327.7v30.2M439.5 327.7v4.3M443.8 327.7v30.2"/>
<path d="M461.1 327.7v38.8M465.4 327.7v4.3M469.7 327.7v38.8M223.6 344.9v4.3M223.6 366.5v4.3M232.2 370.8v8.7M249.5 362.2v8.6h-47.5v21.6h-30.2M171.8 383.8h8.6M176.1 427h25.9v8.6h56.1M176.1 435.6h8.7M413.6 431.3v30.2M422.2 431.3v30.2"/>
<path d="M430.8 431.3v30.2M439.5 431.3v30.2M240.9 448.5h12.9M409.3 452.9v8.6M417.9 452.9v8.6M426.5 452.9v8.6M435.2 452.9v8.6M107 504.7h220.2v237.4h-220.2zM115.7 513.3h112.2v112.3h-112.2zM236.6 513.3h82v215.9h-151.1v-90.7h69.1zM171.8 526.3h8.6v8.6M271.1 534.9v-4.3h4.3v4.3"/>
<path d="M180.4 552.2v34.5M197.7 582.4v4.3M271.1 604v4.3h4.3v-4.3M279.7 604v17.3h-12.9v12.9M258.1 629.9h8.7M279.7 638.5v17.3M266.8 651.5v21.6M193.4 673.1h13M219.3 673.1h8.6M193.4 690.3h13M219.3 690.3h8.6"/>
</g>
<g fill="#0dab76" stroke="#0dab76" stroke-width=".38">
<circle cx="223.6" cy="370.8" r=".86"/>
<circle cx="232.2" cy="370.8" r=".86"/>
<circle cx="273.3" cy="530.6" r=".86"/>
<circle cx="266.8" cy="629.9" r=".86"/>
</g>
<text font-size="5" fill="#808080" x="452" y="473.8" transform="rotate(-90 452 473.8)">J1</text>
<g font-size="4.3" fill="#808080">
<text x="190.6" y="143.7" transform="rotate(-90 190.6 143.7)">SW_DATA</text>
<text x="199.2" y="143.7" transform="rotate(-90 199.2 143.7)">LED_DATA</text>
<text x="228" y="337.1" transform="rotate(-180 228 337.1)">3.3V</text>
<text x="406.5" y="350.4" transform="rotate(-90 406.5 350.4)">MISC(1)</text>
<text x="415.1" y="350.4" transform="rotate(-90 415.1 350.4)">MISC(3)</text>
<text x="229.6" y="359.9" transform="rotate(-90 229.6 359.9)">R6</text>
<text x="251" y="359.6" transform="rotate(-90 251 359.6)">SW_OUTPUT</text>
<text x="441" y="354.5" transform="rotate(-90 441 354.5)">SW_DATA</text>
<text x="220.6" y="361.3" transform="rotate(-90 220.6 361.3)">10k</text>
<text x="245.9" y="365.6" transform="rotate(-180 245.9 365.6)">To input</text>
<text x="466.9" y="361.3" transform="rotate(-90 466.9 361.3)">SW_OUTPUT</text>
<text x="220.3" y="367.8" transform="rotate(-180 220.3 367.8)">To Switch</text>
<text x="410.8" y="367.7" transform="rotate(-90 410.8 367.7)">MISC(2)</text>
<text x="419.4" y="367.7" transform="rotate(-90 419.4 367.7)">MISC(4)</text>
<text x="436.7" y="373.9" transform="rotate(-90 436.7 373.9)">SW_IN</text>
<text x="156.3" y="382.3" transform="rotate(-180 156.3 382.3)">X4-1</text>
<text x="192.5" y="382.3" transform="rotate(-180 192.5 382.3)">GND</text>
<text x="239.6" y="382.8" transform="rotate(-90 239.6 382.8)">G</text>
<text x="274.6" y="382.7" transform="rotate(-180 274.6 382.7)">Green</text>
<text x="445.3" y="379.2" transform="rotate(-90 445.3 379.2)">SW_IN(2)</text>
<text x="257.1" y="386.8" transform="rotate(-180 257.1 386.8)">R7</text>
<text x="272" y="386.4" transform="rotate(-180 272 386.4)">D4</text>
<text x="462.6" y="387.3" transform="rotate(-90 462.6 387.3)">SW_OUT</text>
<text x="156.3" y="390.9" transform="rotate(-180 156.3 390.9)">X4-2</text>
<text x="195" y="395.9" transform="rotate(-180 195 395.9)">PHOENIX_508_2PIN</text>
<text x="231" y="390.9" transform="rotate(-90 231 390.9)">S</text>
<text x="248.2" y="391.2" transform="rotate(-90 248.2 391.2)">D</text>
<text x="257.1" y="395" transform="rotate(-180 257.1 395)">150</text>
<text x="471.2" y="392.5" transform="rotate(-90 471.2 392.5)">SW_OUT(2)</text>
<text x="223.2" y="396.8" transform="rotate(-90 223.2 396.8)">3.3V</text>
<text x="284.1" y="396.7" transform="rotate(-90 284.1 396.7)">GND</text>
<text x="156.3" y="425.4" transform="rotate(-180 156.3 425.4)">X1-1</text>
<text x="415.1" y="428.7" transform="rotate(-90 415.1 428.7)">SW_IN(2)</text>
<text x="423.7" y="428.7" transform="rotate(-90 423.7 428.7)">SW_OUT(2)</text>
<text x="432.4" y="428.7" transform="rotate(-90 432.4 428.7)">MISC(2)</text>
<text x="441" y="428.7" transform="rotate(-90 441 428.7)">MISC(4)</text>
<text x="156.3" y="434.1" transform="rotate(-180 156.3 434.1)">X1-2</text>
<text x="256" y="436.5" transform="rotate(-180 256 436.5)">To load</text>
<text x="192.5" y="439.4" transform="rotate(-90 192.5 439.4)">12V</text>
<text x="195" y="439" transform="rotate(-180 195 439)">PHOENIX_508_2PIN</text>
<text x="268.9" y="442.9" transform="rotate(-180 268.9 442.9)">10K</text>
<text x="284.1" y="439.9" transform="rotate(-90 284.1 439.9)">GND</text>
<text x="260.3" y="451.6" transform="rotate(-180 260.3 451.6)">To output</text>
<text x="268.9" y="451.1" transform="rotate(-180 268.9 451.1)">R5</text>
<text x="410.8" y="450.3" transform="rotate(-90 410.8 450.3)">SW_IN</text>
<text x="419.4" y="450.3" transform="rotate(-90 419.4 450.3)">SW_OUT</text>
<text x="428" y="450.3" transform="rotate(-90 428 450.3)">MISC(1)</text>
<text x="436.7" y="450.3" transform="rotate(-90 436.7 450.3)">MISC(3)</text>
<text x="242.4" y="472.5" transform="rotate(-90 242.4 472.5)">LED_DATA</text>
<text x="277.6" y="522.8" transform="rotate(-180 277.6 522.8)">3.3V</text>
<text x="167.1" y="530.1" transform="rotate(-90 167.1 530.1)">12V</text>
<text x="180.4" y="534.9" transform="rotate(-90 180.4 534.9)">12V</text>
<text x="184.8" y="534.9" transform="rotate(-180 184.8 534.9)">S</text>
<text x="193.4" y="543.5" transform="rotate(-180 193.4 543.5)">G</text>
<text x="201.2" y="543.9" transform="rotate(-90 201.2 543.9)">GND</text>
<text x="184.8" y="552.2" transform="rotate(-180 184.8 552.2)">D</text>
<text x="214.5" y="553" transform="rotate(-180 214.5 553)">12V</text>
<text x="180.4" y="565.1" transform="rotate(-90 180.4 565.1)">VIN_1</text>
<text x="202.4" y="574.6" transform="rotate(-180 202.4 574.6)">GND</text>
<text x="208.5" y="573.1" transform="rotate(-90 208.5 573.1)">500</text>
<text x="217.1" y="572.3" transform="rotate(-90 217.1 572.3)">R1</text>
<text x="383.8" y="591.5" transform="rotate(-180 383.8 591.5)">GND</text>
<text x="401" y="591.5" transform="rotate(-180 401 591.5)">GND</text>
<text x="418.3" y="591.5" transform="rotate(-180 418.3 591.5)">GND</text>
<text x="435.6" y="591.5" transform="rotate(-180 435.6 591.5)">GND</text>
<text x="452.8" y="591.5" transform="rotate(-180 452.8 591.5)">GND</text>
<text x="158" y="599.1" transform="rotate(-90 158 599.1)">12V</text>
<text x="132.5" y="600.1" transform="rotate(-90 132.5 600.1)">GND</text>
<text x="149.7" y="602.7" transform="rotate(-90 149.7 602.7)">C1</text>
<text x="215.4" y="600.1" transform="rotate(-180 215.4 600.1)">GND</text>
<text x="141.1" y="607" transform="rotate(-90 141.1 607)">10uF</text>
<text x="182" y="615.6" transform="rotate(-90 182 615.6)">X2-1</text>
<text x="190.6" y="615.6" transform="rotate(-90 190.6 615.6)">X2-2</text>
<text x="199.2" y="615.6" transform="rotate(-90 199.2 615.6)">X2-3</text>
<text x="261.6" y="613" transform="rotate(-90 261.6 613)">GND</text>
<text x="277.6" y="613" transform="rotate(-180 277.6 613)">3.3V</text>
<text x="253.4" y="632.5" transform="rotate(-90 253.4 632.5)">5V</text>
<text x="271.1" y="634.2" transform="rotate(-180 271.1 634.2)">S</text>
<text x="279.7" y="642.8" transform="rotate(-180 279.7 642.8)">G</text>
<text x="271.1" y="651.5" transform="rotate(-180 271.1 651.5)">D</text>
<text x="299.6" y="652.3" transform="rotate(-180 299.6 652.3)">5V</text>
<text x="266.8" y="664.4" transform="rotate(-90 266.8 664.4)">VIN</text>
<text x="280.1" y="665.3" transform="rotate(-180 280.1 665.3)">GND</text>
<text x="287.5" y="660.5" transform="rotate(-90 287.5 660.5)">GND</text>
<text x="294.4" y="669.4" transform="rotate(-90 294.4 669.4)">150</text>
<text x="302.6" y="667.7" transform="rotate(-90 302.6 667.7)">R4</text>
<text x="188.6" y="677.8" transform="rotate(-90 188.6 677.8)">GND</text>
<text x="235.7" y="677.4" transform="rotate(-90 235.7 677.4)">3.3V</text>
<text x="218.8" y="680.4" transform="rotate(-90 218.8 680.4)">C2</text>
<text x="210.2" y="684.7" transform="rotate(-90 210.2 684.7)">10uF</text>
<text x="188.6" y="695.1" transform="rotate(-90 188.6 695.1)">GND</text>
<text x="235.7" y="692.9" transform="rotate(-90 235.7 692.9)">5V</text>
<text x="218.8" y="697.7" transform="rotate(-90 218.8 697.7)">C3</text>
<text x="268.3" y="701.9" transform="rotate(-90 268.3 701.9)">X3-1</text>
<text x="301.7" y="699.4" transform="rotate(-180 301.7 699.4)">GND</text>
<text x="210.2" y="704.4" transform="rotate(-90 210.2 704.4)">100nF</text>
<text x="281.9" y="720.6" transform="rotate(-90 281.9 720.6)">PHOENIX_508_2PIN</text>
</g>
<g font-size="4.3" fill="#0dab76">
<text x="128.4" y="280.2" transform="rotate(-90 128.4 280.2)">CONTROLLER:</text>
<text x="132.9" y="280.2" transform="rotate(-90 132.9 280.2)">TEENSY 4.0</text>
<text x="396.3" y="328.9" transform="rotate(-90 396.3 328.9)">for Button</text>
<text x="391.8" y="341.8" transform="rotate(-90 391.8 341.8)">JST connections</text>
<text x="278.1" y="374.7" transform="rotate(-180 278.1 374.7)">Button Indicator</text>
<text x="193.4" y="401.1" transform="rotate(-180 193.4 401.1)">12V TELEGRAPH BUTTON</text>
<text x="193.4" y="405.6" transform="rotate(-180 193.4 405.6)">OUTPUT:</text>
<text x="193.4" y="448.8" transform="rotate(-180 193.4 448.8)">OUTPUT:</text>
<text x="193.4" y="444.2" transform="rotate(-180 193.4 444.2)">LED DOME</text>
<text x="128.6" y="470.1" transform="rotate(-90 128.6 470.1)">INPUTS &amp; OUTPUTS: COMPONENTS</text>
<text x="400.6" y="488.6" transform="rotate(-90 400.6 488.6)">for Button</text>
<text x="374.7" y="504.7" transform="rotate(-90 374.7 504.7)">INPUTS &amp; OUTPUTS: TERMINALS TO ETHERNET</text>
<text x="396.1" y="505.4" transform="rotate(-90 396.1 505.4)">RJ45 ethernet port</text>
<text x="391.6" y="511.3" transform="rotate(-90 391.6 511.3)">OUTPUT TERMINAL:</text>
<text x="169.2" y="585.7" transform="rotate(-90 169.2 585.7)">Reverse Voltage Protection</text>
<text x="173.7" y="585.7" transform="rotate(-90 173.7 585.7)">PCH Mosfet: TSM7P06CP</text>
<text x="254.9" y="686.9" transform="rotate(-90 254.9 686.9)">Reverse Voltage Protection</text>
<text x="259.5" y="686.9" transform="rotate(-90 259.5 686.9)">PCH Mosfet: TSM7P06CP</text>
<text x="268.1" y="710.2" transform="rotate(-90 268.1 710.2)">5V</text>
<text x="277.2" y="710.2" transform="rotate(-90 277.2 710.2)">GNDX3-2</text>
<text x="128.6" y="720.6" transform="rotate(-90 128.6 720.6)">12V and 5V (to 3.3V) Power Dsitribution</text>
</g>
<g font-size="3.7" fill="#808080">
<text x="216.3" y="172.2" transform="rotate(-90 216.3 172.2)">5-IN2</text>
<text x="259.4" y="173.6" transform="rotate(-90 259.4 173.6)">10-CS</text>
<text x="288.7" y="170.9" transform="rotate(-180 288.7 170.9)">PROGRAM</text>
<text x="190.4" y="176.3" transform="rotate(-90 190.4 176.3)">2-OUT2</text>
<text x="207.6" y="178.1" transform="rotate(-90 207.6 178.1)">4-BCLK1</text>
<text x="224.9" y="178.9" transform="rotate(-90 224.9 178.9)">6-OUT1D</text>
<text x="242.2" y="179.9" transform="rotate(-90 242.2 179.9)">8-IN1/TX2</text>
<text x="250.8" y="178.9" transform="rotate(-90 250.8 178.9)">9-OUT1C</text>
<text x="288.7" y="175.2" transform="rotate(-180 288.7 175.2)">VBAT</text>
<text x="288.7" y="179.6" transform="rotate(-180 288.7 179.6)">VUSB</text>
<text x="173.1" y="184.4" transform="rotate(-90 173.1 184.4)">0-RX1/CRX2</text>
<text x="181.7" y="183.6" transform="rotate(-90 181.7 183.6)">1-TX1/CTX2</text>
<text x="199" y="180.3" transform="rotate(-90 199 180.3)">3-LRCLK2</text>
<text x="288.7" y="183.9" transform="rotate(-180 288.7 183.9)">D-</text>
<text x="168.3" y="188.2" transform="rotate(-180 168.3 188.2)">3V3-2</text>
<text x="233.5" y="186.8" transform="rotate(-90 233.5 186.8)">7-OUT1A/RX2</text>
<text x="268.1" y="188" transform="rotate(-90 268.1 188)">11-MOSI/CTX1</text>
<text x="288.7" y="188.2" transform="rotate(-180 288.7 188.2)">D+</text>
<text x="168.3" y="192.5" transform="rotate(-180 168.3 192.5)">3V3-1</text>
<text x="288.7" y="192.5" transform="rotate(-180 288.7 192.5)">ON/OFF</text>
<text x="164.6" y="201.2" transform="rotate(-180 164.6 201.2)">VIN</text>
<text x="288.7" y="214.1" transform="rotate(-180 288.7 214.1)">GND3</text>
<text x="288.7" y="222.7" transform="rotate(-180 288.7 222.7)">GND2</text>
<text x="173.1" y="233" transform="rotate(-90 173.1 233)">12-MISO/MQSL</text>
<text x="181.7" y="233" transform="rotate(-90 181.7 233)">13-SCK/CRX1/LED</text>
<text x="190.4" y="233" transform="rotate(-90 190.4 233)">14-A0/TX3/S-PDIF_IN</text>
<text x="199" y="233" transform="rotate(-90 199 233)">15-A1/RX3/SPDIF_IN</text>
<text x="207.6" y="233" transform="rotate(-90 207.6 233)">16-A2/RX4/SCL1</text>
<text x="216.3" y="233" transform="rotate(-90 216.3 233)">17-A3/TX4/SDA1</text>
<text x="224.9" y="233" transform="rotate(-90 224.9 233)">18-A4/SDA0</text>
<text x="233.5" y="233" transform="rotate(-90 233.5 233)">19-A5/SCL0</text>
<text x="242.2" y="233" transform="rotate(-90 242.2 233)">20-A6/TX5/LRCLK1</text>
<text x="250.8" y="233" transform="rotate(-90 250.8 233)">21-A7/RX5/BCLK1</text>
<text x="259.5" y="233" transform="rotate(-90 259.5 233)">22-A8/CTX1</text>
<text x="268.1" y="233" transform="rotate(-90 268.1 233)">23-A9/CRX1/MCLK1</text>
<text x="288.7" y="231.4" transform="rotate(-180 288.7 231.4)">GND1</text>
<text x="404.3" y="325" transform="rotate(-90 404.3 325)">1</text>
<text x="408.7" y="325" transform="rotate(-90 408.7 325)">2</text>
<text x="413" y="325" transform="rotate(-90 413 325)">3</text>
<text x="417.3" y="325" transform="rotate(-90 417.3 325)">4</text>
<text x="434.6" y="325" transform="rotate(-90 434.6 325)">1</text>
<text x="438.9" y="325" transform="rotate(-90 438.9 325)">2</text>
<text x="443.2" y="325" transform="rotate(-90 443.2 325)">3</text>
<text x="460.5" y="325" transform="rotate(-90 460.5 325)">1</text>
<text x="464.8" y="325" transform="rotate(-90 464.8 325)">2</text>
<text x="469.1" y="325" transform="rotate(-90 469.1 325)">3</text>
<text x="231.6" y="383.2" transform="rotate(-90 231.6 383.2)">1</text>
<text x="174.4" y="384.4" transform="rotate(-180 174.4 384.4)">1</text>
<text x="174.4" y="393" transform="rotate(-180 174.4 393)">2</text>
<text x="233.5" y="390.6" transform="rotate(-90 233.5 390.6)">G</text>
<text x="174.4" y="427.6" transform="rotate(-180 174.4 427.6)">1</text>
<text x="174.4" y="436.2" transform="rotate(-180 174.4 436.2)">2</text>
<text x="408.7" y="466.2" transform="rotate(-90 408.7 466.2)">7</text>
<text x="413" y="466.2" transform="rotate(-90 413 466.2)">5</text>
<text x="417.3" y="466.2" transform="rotate(-90 417.3 466.2)">3</text>
<text x="421.6" y="466.2" transform="rotate(-90 421.6 466.2)">1</text>
<text x="425.9" y="466.2" transform="rotate(-90 425.9 466.2)">8</text>
<text x="430.2" y="466.2" transform="rotate(-90 430.2 466.2)">6</text>
<text x="434.6" y="466.2" transform="rotate(-90 434.6 466.2)">4</text>
<text x="438.9" y="466.2" transform="rotate(-90 438.9 466.2)">2</text>
<text x="185.1" y="537.9" transform="rotate(-180 185.1 537.9)">G</text>
<text x="191.7" y="539.8" transform="rotate(-180 191.7 539.8)">1</text>
<text x="266.2" y="539.6" transform="rotate(-90 266.2 539.6)">8</text>
<text x="270.5" y="539.6" transform="rotate(-90 270.5 539.6)">7</text>
<text x="274.8" y="539.6" transform="rotate(-90 274.8 539.6)">6</text>
<text x="279.1" y="539.6" transform="rotate(-90 279.1 539.6)">5</text>
<text x="268.1" y="552.8" transform="rotate(-90 268.1 552.8)">NC</text>
<text x="272.4" y="557.7" transform="rotate(-90 272.4 557.7)">VOUT</text>
<text x="281" y="556.9" transform="rotate(-90 281 556.9)">NC_2</text>
<text x="276.7" y="561.8" transform="rotate(-90 276.7 561.8)">VOUT_4</text>
<text x="380.3" y="574.1" transform="rotate(-90 380.3 574.1)">P$1</text>
<text x="397.6" y="574.1" transform="rotate(-90 397.6 574.1)">P$1</text>
<text x="414.9" y="574.1" transform="rotate(-90 414.9 574.1)">P$1</text>
<text x="432.1" y="574.1" transform="rotate(-90 432.1 574.1)">P$1</text>
<text x="449.4" y="574.1" transform="rotate(-90 449.4 574.1)">P$1</text>
<text x="179.8" y="590.4" transform="rotate(-90 179.8 590.4)">1</text>
<text x="188.5" y="590.4" transform="rotate(-90 188.5 590.4)">2</text>
<text x="197.1" y="590.4" transform="rotate(-90 197.1 590.4)">3</text>
<text x="268.1" y="591.4" transform="rotate(-90 268.1 591.4)">ADJ/GND</text>
<text x="272.4" y="591.4" transform="rotate(-90 272.4 591.4)">VOUT_2</text>
<text x="276.7" y="591.4" transform="rotate(-90 276.7 591.4)">VOUT_3</text>
<text x="281" y="591.4" transform="rotate(-90 281 591.4)">VIN</text>
<text x="378.4" y="588.5" transform="rotate(-90 378.4 588.5)">P$1</text>
<text x="395.7" y="588.5" transform="rotate(-90 395.7 588.5)">P$1</text>
<text x="413" y="588.5" transform="rotate(-90 413 588.5)">P$1</text>
<text x="430.2" y="588.5" transform="rotate(-90 430.2 588.5)">P$1</text>
<text x="447.5" y="588.5" transform="rotate(-90 447.5 588.5)">P$1</text>
<text x="266.2" y="601.4" transform="rotate(-90 266.2 601.4)">1</text>
<text x="270.5" y="601.4" transform="rotate(-90 270.5 601.4)">2</text>
<text x="274.8" y="601.4" transform="rotate(-90 274.8 601.4)">3</text>
<text x="279.1" y="601.4" transform="rotate(-90 279.1 601.4)">4</text>
<text x="271.5" y="637.2" transform="rotate(-180 271.5 637.2)">G</text>
<text x="278.1" y="639.1" transform="rotate(-180 278.1 639.1)">1</text>
<text x="266.2" y="676.8" transform="rotate(-90 266.2 676.8)">1</text>
<text x="274.8" y="676.8" transform="rotate(-90 274.8 676.8)">2</text>
</g>
</svg>
